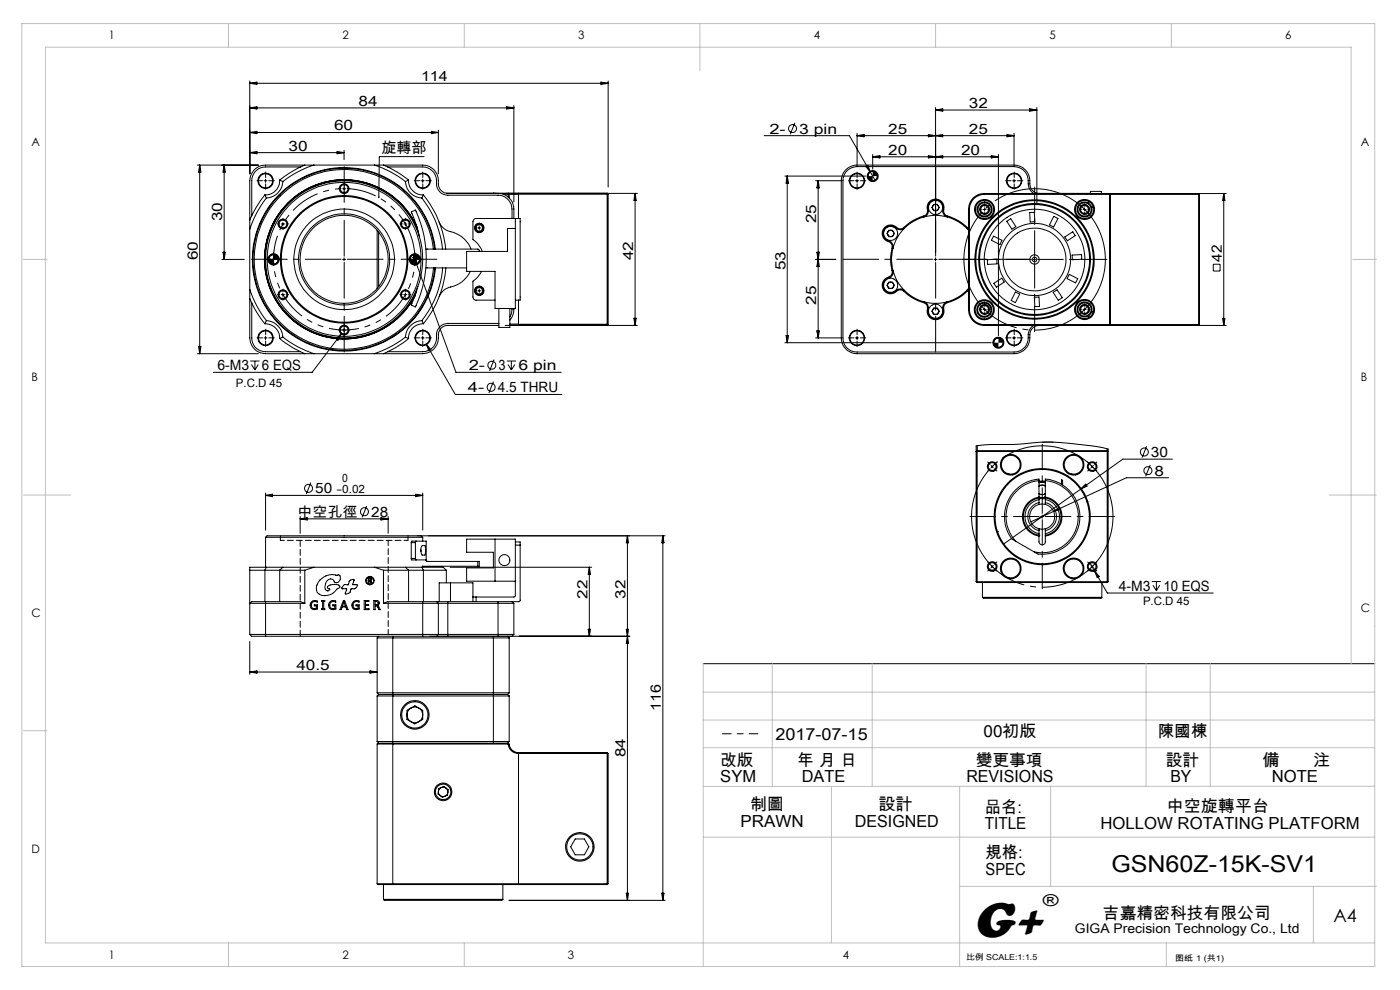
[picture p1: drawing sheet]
<svg xmlns="http://www.w3.org/2000/svg" width="297mm" height="210mm" viewBox="0 0 297 210" stroke-linecap="round" stroke-linejoin="round" font-family="sans-serif">
<g fill="none" stroke="#000" stroke-width=".21">
<path d="M53 17.2v19.7M53 17.7l1.5-.3v.5zM53 17.7h76M127.5 17.4l1.5 .3-1.5 .2zM129 17.2v22.5M41.9 35h12.9M42.4 35l.2 1.5h-.5zM42.4 35v40M47.6 35v20M47.6 35l.2 1.5h-.5zM53 22.9l1.5-.3v.5zM53 28.1l1.5-.2v.5z"/>
<path d="M53 28.1h40M53 22.9h56M53 32.4h20M53 32.4l1.5-.3v.5zM56 38.3h.7M56.3 38v.7M59.3 38.2a3 3 0 0 1-3.1 3.1M59.3 38.2l.7 .3M60 38.5a3.7 3.7 0 0 1-3.5 3.5M63.8 35.4h-7.5a2.93 2.93 0 0 0-2.9 2.9v7.5M64.7 35a22.5 22.5 0 0 0-5.4 3.2M66.6 35a20.7 20.7 0 0 0-6.6 3.5"/>
<path d="M71.5 32.1l1.5 .3-1.5 .2zM73 39.7v.6M73 31.9v2M79.4 35a20.7 20.7 0 0 1 6.6 3.5M81.4 35a22.5 22.5 0 0 1 5.3 3.2M82.2 35.4h7.5a3 3 0 0 1 2.9 3.6 2.41 2.41 0 0 0 2.4 2.4h10.7a2.99 2.99 0 0 1 2.9 2.9v2M86 38.5a3.6 3.6 0 0 0 3.5 3.5M86.7 38.2a3 3 0 0 0 3.1 3.1M86.7 38.2l-.7 .3M89.3 38.3h.7M89.7 38v.7M90 33.2h-9.5l-.1 8.6"/>
<path d="M91.5 27.9l1.5 .2-1.5 .3zM93 27.6v9.3M107.5 22.6l1.5 .3-1.5 .2zM109 22.4v20.5M162.1 28.8h18.1l4.4 7.7M166.5 37.4h17.2M167 37.4v35.3M167 37.4l.3 1.5h-.5zM168.6 26.1l-1 2.4M173 38.3h5.5M173.6 38.3v33.4M173.6 38.3l.2 1.6h-.5z"/>
<path d="M178.5 38.3v33.4M181.5 38.3h.6M181.8 38v.7M181.8 35a3.4 3.4 0 0 0-3.3 3.3M181.8 35h33.3M181.8 28.3v6.7M181.8 28.8h33.3M181.8 28.8l1.5-.3v.5zM183.7 35.3l.4-.2 .5 1.4zM184.6 36.5l1 1.7M185.1 32.8v3.1M185.1 33.3h26.7"/>
<path d="M185.1 33.3l1.6-.3v.5zM185.1 36.4h-.1a1.05 1.05 0 0 0-.8 1M186.1 37.4v.1a.97 .97 0 0 1-1 .8M197 28.5l3 .5v-.5l-3 .5zM197 33v.5l3-.5v.5zM198.5 22.8v30.7M198.5 23.3l1.5-.2v.5zM198.5 23.3h21.5M210.3 33l1.5 .3-1.5 .2zM211.8 32.8v38.4M213.6 28.5l1.5 .3-1.5 .2zM214.8 38.3h.7"/>
<path d="M215.1 38v.7M215.1 35a3.4 3.4 0 0 1 3.4 4 2.05 2.05 0 0 0 2 2l11 .1M215.1 28.3v6.7M218.4 23.1l1.6 .2-1.6 .3zM220 22.8v20.6M47.1 55h4.7M47.3 53.5h.5l-.2 1.5zM56.2 41.3a22.9 22.9 0 0 0-3.2 5.4M56.2 41.3l.3 .7M56.5 42a21.8 21.8 0 0 0-3.5 6.6M57.7 55h.6M58 54.7v.6"/>
<path d="M58 54h-.1a.91 .91 0 0 0-.9 1M59 55a1.02 1.02 0 0 1-1 1M59.7 47.5h.7M60 47.2v.7M72.7 55h.6M72.7 40h.6M73 54.7v.6M80 48.9v12.3M80.3 49.2v11.6M85.7 47.5h.6M86 47.2v.7M87.6 54.6l.5-.1 .2 1.4z"/>
<path d="M87.7 55h.6M87.7 54.1l.6 1.8M87.7 54.1l.7 1.3-.5 .2zM88 54.7v.6M88 54a1.02 1.02 0 0 0-1 1M88.3 55.9l8.4 23.1h22.4M88.4 48.1a16.9 16.9 0 0 0-24.1-7.6 16.9 16.9 0 0 0-4.6 24.9 16.9 16.9 0 0 0 25.2 1.5M88.5 48.3a16.9 16.9 0 0 0-24.1-7.8 16.9 16.9 0 0 0-4.7 24.9 16.9 16.9 0 0 0 25.2 1.5M88.7 49a16.8 16.8 0 0 0-25.5-7.6 16.8 16.8 0 0 0-.8 26.7 16.8 16.8 0 0 0 25.9-6.2M89 50.2a18.1 18.1 0 0 0-1.8-5.2l.9-.5a24.1 24.1 0 0 1 0 20.6l-.9-.4 1.5-4M89 55l-.1 .4a.88 .88 0 0 1-.9 .6M89.5 42a20.7 20.7 0 0 1 4.4 10.8"/>
<path d="M89.8 41.3a22 22 0 0 1 4.7 11.5M89.8 41.3l-.3 .7M90.3 56.8h8.7M90.3 52.8h11.2l.2 .5M91.9 52.8a19.1 19.1 0 0 0-29.2-13.9 19.1 19.1 0 0 0 .3 32.4 19.1 19.1 0 0 0 29-14.5M92.2 52.8a19.3 19.3 0 0 0-29.6-14.1 19.3 19.3 0 0 0 .3 32.8 19.3 19.3 0 0 0 29.4-14.7M92.4 52.8a19.5 19.5 0 0 0-29.8-14.2 19.5 19.5 0 0 0 .3 33 19.5 19.5 0 0 0 29.5-14.8M93.2 47.1a3.6 3.6 0 0 0 3 2.2 5.9 5.9 0 0 1 3.7 3.5M93.9 56.8a20.4 20.4 0 0 1-4.4 11.2M94.6 56.8a21.5 21.5 0 0 1-4.8 11.9M94.7 41h40.5M95 41a2.16 2.16 0 0 1-2-2.7 3.3 3.3 0 0 0-3.3-3.3h-33.4a3.3 3.3 0 0 0-3.3 3.3v33.4a3.4 3.4 0 0 0 3.3 3.3h33.4a3.4 3.4 0 0 0 3.3-4 1.99 1.99 0 0 1 2-2h10.8"/>
<path d="M99.8 57.6a6 6 0 0 1-4.6 3.4l-1.1 .6-.9 1.3M101.4 48.4h.6M101.7 48v.7M102.1 57.6v.1a5.2 5.2 0 0 1-1.8 1.9v3.4a.66 .66 0 0 0 .7 .7h4M104.7 41h.4M105.7 41a3.4 3.4 0 0 1 3.3 3.3v2M106.8 41.2h1.2M107.8 41h2.2v5.3M107.8 41v.8M107.8 41l.2 .2M108 41.2v.8M109 46.3h.3"/>
<path d="M109 46.3h-8a.73 .73 0 0 0-.7 .7v3.8a5 5 0 0 1 2 2.5M109.3 46.3v19.1h-4.3v-7.8h-6v-4.3h8.7v-4.8h1.6M109.3 46.3h1v17.4h-1M129 41.2h-21M129 41.2v27.6M129 41.2l-.2-.2v28M134.7 41v28M134.7 41l.3 1.5h-.5zM173 55h4.3M173.3 53.5h.5l-.2 1.5zM173.6 55l.2 1.5h-.5zM188.6 59.9h.7l.4 .6-.4 .7h-.7l-.4-.7z"/>
<path d="M188.6 48.9h.7l.4 .6-.4 .7h-.7l-.4-.7zM189.4 57.4a1.44 1.44 0 0 1-1.2 1.7 1.62 1.62 0 0 0-.4 2.5 1.62 1.62 0 0 0 2.5-.1l.9-.2 .7 .4M189.4 52.7a8.8 8.8 0 0 0 0 4.7M189.4 57.4a9.4 9.4 0 0 0 2.5 4.3M191.9 48.4a1.44 1.44 0 0 1-2.1-.3 1.61 1.61 0 0 0-2.4 .9 1.61 1.61 0 0 0 1.3 2.1l.6 .6 .1 1M191.9 48.4a9.9 9.9 0 0 0-2.5 4.3M196 46a10.1 10.1 0 0 0-4.1 2.4M196 46a1.48 1.48 0 0 0 .9-1.9 1.61 1.61 0 0 1 1.9-1.6 1.61 1.61 0 0 1 1.2 2.2l.3 .9 .7 .4M196 46a9.1 9.1 0 0 1 5 0M198.1 43.3h.8l.3 .7-.3 .7h-.8l-.4-.7zM198.2 55h.6M198.5 54.7v.6"/>
<path d="M201 46a10.1 10.1 0 0 1 4 2.4M205 48.4l.5 .3M205 48.4l.5 .5M205.5 48.4a12.1 12.1 0 0 0-4.9-2.8l-.4-.5a2.74 2.74 0 0 0-.8-2.6 1.85 1.85 0 0 0-2.1 .2 1.85 1.85 0 0 0-.6 2 1.25 1.25 0 0 1-1.3 1.3 11.8 11.8 0 0 0-4 2.5h-.8a1.88 1.88 0 0 0-2.5-.6 1.88 1.88 0 0 0-.8 2.4 2.69 2.69 0 0 0 1.5 1.2l.4 .5 .1 .4a11.8 11.8 0 0 0 0 5.4l-.3 .6a2.76 2.76 0 0 0-1.9 2.1 1.8 1.8 0 0 0 1.2 1.7 1.8 1.8 0 0 0 2.1-.5 1.4 1.4 0 0 1 1.8 .5 11.6 11.6 0 0 0 4.1 2.2l.4 .5a2.74 2.74 0 0 0 .9 2.7 1.85 1.85 0 0 0 2-.2 1.85 1.85 0 0 0 .6-2 1.29 1.29 0 0 1 1.4-1.4 10 10 0 0 0 3.9-2.4M207.9 44.7a1 1 0 0 1 .9-1.3 1 1 0 0 1 1.1 1.1 1 1 0 0 1-1.3 .9M208.5 44.4h.7M208.9 44.1v.7M209.4 55.1l2.1-.1v1l-2 .1zM210.8 50.1l1.7 .9-.4 .9-1.8-.9zM213.6 46.9l.8-.5 1.1 1.7-.8 .5zM218.4 45.1l1-.1 .1 2-1 .1zM219.1 55h.7"/>
<path d="M219.3 41.1l-.1-.2a2.66 2.66 0 0 1-1.1-2.6 2.98 2.98 0 0 0-3-3h-33.3a2.99 2.99 0 0 0-3 3v33.4a2.92 2.92 0 0 0 3 3h33.3a3 3 0 0 0 3-3.7l.4-1.3 .8-.7M219.5 54.7v.7M223.6 45.9l.8 .4-.9 1.8-.9-.4zM225.9 50.3l1.7-1.1 .5 .8-1.7 1.1zM226.8 58.2l1.8 .9-.4 .9-1.8-.9zM227.4 54.1l2-.1 .1 1-2 .1zM229.1 44.7a.99 .99 0 0 1 .9-1.3 .99 .99 0 0 1 1.1 1.1 .99 .99 0 0 1-1.3 .9M229.8 44.4h.6M230.1 44.1v.7M230.9 43.1a1.6 1.6 0 0 0-2.4 .9 1.6 1.6 0 0 0 1.6 2 1.6 1.6 0 0 0 1.5-2.1M230.9 43.1l.7 .8M231 42.7l-.1 .4"/>
<path d="M231.3 41v-.4h2.3v.5M231.6 43.9h.4M235.5 41.1v27.9M254.5 41.2h-45.7a3.1 3.1 0 0 0-3.1 3.2v21.3a3.1 3.1 0 0 0 3.1 3.2h45.7M254.5 41.2l-.2-.1v27.9l.2-.1M254.5 41.2v27.7M257.4 56h1.4v1.5h-1.4zM259.6 41.1v27.9M259.6 41.1l.3 1.4h-.5zM260.1 41.1h-51.3a3.3 3.3 0 0 0-3.3 3.3v21.3a3.3 3.3 0 0 0 3.3 3.3h51.3M41.9 75h12.9M42.1 73.5h.5l-.2 1.5z"/>
<path d="M53 61.4a21.8 21.8 0 0 0 3.5 6.6M53 63.4a21.1 21.1 0 0 0 3.2 5.3M53.1 76.6h1.9M53.3 77.3l.8 1.2M53.4 64.2v7.5a2.87 2.87 0 0 0 2.9 2.9h7.5M54.1 76.6v1.9M54.8 77.3l-.7 1.2M56 71.7h.7M56.2 68.7a3 3 0 0 1 3.1 3.1M56.3 71.4v.6M56.5 68a3.8 3.8 0 0 1 3.5 3.5M56.5 68l-.3 .7"/>
<path d="M59.3 71.8a21.1 21.1 0 0 0 5.4 3.2M59.7 62.5h.7M60 62.2v.7M60 71.5a21.8 21.8 0 0 0 6.6 3.5M60 71.5l-.7 .3M71.3 71.9l1.1-1.1-.7 1.4zM72.4 70.8l-6.2 8.2h-20.9M72.7 70h.6M73 69.7v.6M85.7 62.5h.6M86 62.2v.7M86 71.5a21.8 21.8 0 0 1-6.6 3.5"/>
<path d="M86 71.5l.7 .3M86.7 71.8a21.1 21.1 0 0 1-5.3 3.2M88.1 62.8l-1.7 2.5-1.5 1.6M88.1 62.6l-.4 .8a15.7 15.7 0 0 1-2.8 3.5M89.3 71.7h.7M89.5 68a3.7 3.7 0 0 0-3.5 3.5M89.5 68l.3 .7M89.7 71.4v.6M89.8 68.7a3 3 0 0 0-3.1 3.1M90.4 73l6.2 10.7h22.6M90.4 73l1 1.1-.5 .3zM101.4 61.7h.6"/>
<path d="M101.7 61.3v.7M104.8 76.3l-.9 2.4M105.8 68.6h-10.8a2.51 2.51 0 0 0-2.4 3.1 2.87 2.87 0 0 1-2.9 2.9h-7.5M105.8 65.4v4.1h2.4v-4.1M107.2 69h28M107.5 76.6h2M107.8 77.3l.7 1.2M108.2 69h1.8M108.2 68.7h1.8M108.5 76.6v1.9M108.6 65.4l-.2 1.3-.2 .5M109 65.4l-.2 1.3-.6 1.2"/>
<path d="M109.2 77.3l-.7 1.2M110 63.7v5.3M110 68.8h19M110 69h18.8M129 68.8l-.2 .2M134.5 67.5h.5l-.3 1.5zM166.5 72.7h43.8M166.8 71.2h.5l-.3 1.5zM173 71.7h5.5M173.3 70.2h.5l-.2 1.5zM181.5 71.7h.6M181.8 71.4v.6"/>
<path d="M191.9 61.7a9.6 9.6 0 0 0 4.1 2.3M196 64a1.44 1.44 0 0 1 .9 2 1.62 1.62 0 0 0 1.9 1.6 1.62 1.62 0 0 0 1.2-2.2l.3-1 .7-.4M196 64a10 10 0 0 0 5 0M198.1 65.4h.8l.3 .6-.3 .7h-.8l-.4-.7zM205 61.7a9.6 9.6 0 0 1-4 2.3M205.5 61.4l-.5 .3M205.5 61.2l-.5 .5M207.9 65.9a1.01 1.01 0 0 1 .9-1.3 1.01 1.01 0 0 1 1.1 1.2 1.01 1.01 0 0 1-1.3 .8M208.5 65.6h.7M208.9 65.3v.7M210.8 60.1l1.7-1.1 .5 .8-1.6 1.1zM211.8 71.7h-.1a.97 .97 0 0 0-.9 1"/>
<path d="M212.8 72.7a1.02 1.02 0 0 1-1 1M214.8 71.7h.7M215.1 71.4v.6M215.4 61.9l.9 .5-.9 1.8-.9-.5zM219.4 63.1l1-.1 .1 2h-1zM220.2 69a2.16 2.16 0 0 0-1.7 2.7 3.4 3.4 0 0 1-3.4 3.3h-33.3a3.4 3.4 0 0 1-3.3-3.3M223.4 62l.9-.5 1.1 1.6-.9 .6zM229.1 65.9a1 1 0 0 1 .9-1.2 1 1 0 0 1 1.1 1.1 1 1 0 0 1-1.3 .8M229.8 65.6h.6M230.1 65.3v.7M230.9 67l.1 .3M231.6 66.1a1.6 1.6 0 0 0-1.5-2 1.6 1.6 0 0 0-1.6 2 1.6 1.6 0 0 0 2.4 .9"/>
<path d="M231.6 66.1l-.7 .9M231.6 66.1h.4M259.4 67.5h.5l-.3 1.5zM104.7 81l-1 2.4M207.1 95.8v-1.2l.2-.1 2.6-.2h5.3l6.3-.5 6.1 .3 4.8 .6 2.4 .5a.37 .37 0 0 1 .3 .2 .37 .37 0 0 1 0 .4M207.1 95.8h28M207.1 95.8v27.6M207.3 95.6v28M207.3 95.6h27.6M207.3 95.6l-.2 .2M207.3 94.5v1.1M210.3 98.7l.2 .3"/>
<path d="M210.5 99l-.2 .2M210.5 99l.2 .2M210.7 98.7l-.2 .3M221.1 93.8h2.4M231.5 98.7l.5 .5M232 98.7l-.5 .5M234.8 95.2v.4M234.9 95.6v28M234.9 95.6l.2 .2M235.1 95.8v27.6M243.2 94.7l-.9 2.4M244 98.6l-1 2.5"/>
<path d="M248.7 97.4h-10.5l-25.3 18M56.3 104.6v7.9M56.3 105.1h33.4M56.3 105.1l1.5-.3v.6zM56.3 114l.4-.3h32.6l.4 .3M56.3 114h33.4M56.3 114v6.3M59.5 113.7v.9M63.7 109.6v3.5M63.7 110.1h18.6M63.7 110.1l1.5-.3v.5zM65.9 102.4l-.9 2.4"/>
<path d="M77.8 107.3l-1 2.4M80.8 109.8l1.5 .3-1.5 .2zM82.3 109.6v3.5M87.2 118.5l.1 .3h1M87.2 115.1h.9M87.2 118.5h.9M87.2 115.1v3.4M88.1 118.5l.2 .3M88.1 115.1v3.4M88.2 104.8l1.5 .3-1.5 .3zM88.3 114.8l-.2 .3M88.3 114.8h2.1v4"/>
<path d="M88.3 118.8h2M88.3 114.8h-1l-.1 .3M88.5 113.7h52.6M89.3 116.6v.4M89.5 115.8l.6-.1 .2 .7-.1 1.3h-.5a1.54 1.54 0 0 1-.2-1.9zM89.7 104.6v7.9M89.7 114v.8M90.3 118.8l.3 .3h10.8M90.3 118.8h.1M90.4 118.8l.2 .3h.2M101.4 119.1h.3v1h-.3M101.4 119.1v1"/>
<path d="M105 114.4v8.9M109.3 115h1v.6M109.3 115.6h1M110.3 115.6v11.8l-.2 .2h-1.5M133.1 113.7l.3 1.4h-.5zM133.1 113.7v77.3M140.6 113.7v77.3M140.6 113.7l.3 1.4h-.5zM210.3 119.9l.2 .3M210.7 119.9l-.2 .3M211.6 112.7h.1M215.5 114.8l3.9 2.2"/>
<path d="M220.4 113.7a4.1 4.1 0 0 1-3.5-4.6 4.1 4.1 0 0 1 4.6-3.6 4.1 4.1 0 0 1 3.8 4 4.1 4.1 0 0 1-3.5 4.2M220.4 102.4l.4-.1 1 .1-.8-.1zM220.4 104.7l.5 .2 .9-.2M220.4 103.2l.4-.3h.6l.4 .3M220.4 105.4l.6 .1 .8-.1M220.4 102.2l.8-.2 .6 .2M220.4 106a3.7 3.7 0 0 0-3 3.6 3.7 3.7 0 0 0 3 3.6M220.4 105.6a4 4 0 0 0-3.3 4 4 4 0 0 0 3.3 3.9M220.4 107a2.69 2.69 0 0 0-2 2.6 2.69 2.69 0 0 0 2 2.6M220.4 106.6a3.1 3.1 0 0 0-2.4 3 3.1 3.1 0 0 0 2.4 3M220.4 107h1.4M220.4 112.2h1.4"/>
<path d="M220.4 101.9v-.3a7.9 7.9 0 0 0-5.5 12.9l.6 .3M220.4 101.9a7.7 7.7 0 0 0-6.5 4.9 7.7 7.7 0 0 0 1.6 8M220.4 112.2v2.7a.67 .67 0 0 0 .7 .7 .67 .67 0 0 0 .7-.7v-2.7M220.4 105.6h.1M220.4 113.5h.1M220.4 104.8l.1 .1h1.2l.1-.1M220.4 103.1l.1-.2h1.2l.1 .2M220.4 101.9v5.1M220.8 109.6h.6M221.1 109.2v.7M221.8 106.6a3.1 3.1 0 0 1 2.3 3 3.1 3.1 0 0 1-2.3 3M221.8 106a3.7 3.7 0 0 1 3 3.6 3.7 3.7 0 0 1-3 3.6"/>
<path d="M221.8 105.6a4 4 0 0 1 3.3 4 4 4 0 0 1-3.3 3.9M221.8 107a2.69 2.69 0 0 1 1.9 2.6 2.69 2.69 0 0 1-1.9 2.6M221.8 101.9v-.2a6.7 6.7 0 0 1 4.9 2.2 7.9 7.9 0 0 1 1.6 9.2 7.9 7.9 0 0 1-8.4 4.3l-.5-.4M221.8 101.9a7.7 7.7 0 0 1 6.9 8.9 7.7 7.7 0 0 1-9.3 6.2M221.8 101.9v5.1M221.8 105.6l-.6 .2-.8-.1M223.5 108.5l-4.8 2.2M223.5 108.5l1.3-.9 .2 .4zM225.2 102.7v-1l.2 .2v1M230.3 102.7l.3 .4-1.4 .7zM230.6 106.4h.1M231.2 119.3l1 1.8"/>
<path d="M231.5 119.9l.5 .5M232 119.9l-.5 .5M247.9 101.3h-9l-15.4 7.2M53 136.1v6.9M53 134.6l.3 .4h3M53 134.6h40M53 121h3.2M56.2 121h3.1M56.2 121v6.6M56.3 127.6h7.5l.9 .4M56.3 127.6h-2.9l-.4 .4h11.7M56.3 127.6v7.4"/>
<path d="M56.3 135h33.4M56.5 120.3h3.5M56.5 120.3h-3.5v14.3M56.5 120.3l-.3 .7M59.3 121h5.4M59.3 121v6.6M60 120.3h6.6M60 120.3l-.7 .7M64.7 121v7M66.1 127.6l.7-.2 .5 .1v.2a.77 .77 0 0 0-1.3 .5 .77 .77 0 0 0 1.1 .8v-.5h-.4v-.2h.6v.9a.99 .99 0 0 1-1.3-.2 .99 .99 0 0 1 .1-1.4zM66.6 120.3h12.8M66.6 120.3l-1.9 .7"/>
<path d="M67.9 123a3.6 3.6 0 0 1 3.6-1l.3-.1a.86 .86 0 0 1 .3 1.2 .86 .86 0 0 1-1.1 .4 .9 .9 0 0 0-.9-.7 .9 .9 0 0 0-.9 .7 1.25 1.25 0 0 0 .2 1.8l.4-.1 .1-.3a.34 .34 0 0 1-.4-.1 .34 .34 0 0 1 .1-.5 2.17 2.17 0 0 1 2.5 .1l-.1 .3-.5 .2a2.9 2.9 0 0 1-4 1 2.07 2.07 0 0 1 .4-2.9zM68.3 127.4h.6v.2h-.2v1.5h.2v.2h-.6v-.2h.1v-1.5h-.1zM70.1 127.6l.6-.2 .5 .1v.2a.77 .77 0 0 0-1.2 .5 .77 .77 0 0 0 1 .8v-.5h-.4v-.2h.7v.9a.99 .99 0 0 1-1.4-.2 .99 .99 0 0 1 .2-1.4zM72.8 127.4h.3l.7 1.9h-.2l-.2-.5h-.8l-.2 .5h-.3zM73 127.6l.3 1h-.7zM73 127.6h.1M73.8 124a.83 .83 0 0 0-1.2 .9h1l-.4 1a.97 .97 0 0 0 1.1-.3l.1-.6M73.8 124l.2-.3a.82 .82 0 0 1 1.1-.8l-.3 1.1 1 .1a.98 .98 0 0 1-1.3 .8l-.1 .1M73.8 124h.1M74.4 125h.1M75 127.6l.6-.2 .6 .1v.2a.77 .77 0 0 0-1.3 .5 .77 .77 0 0 0 1.1 .8v-.5h-.5v-.2h.7v.9a.99 .99 0 0 1-1.4-.2 .99 .99 0 0 1 .2-1.4zM77.3 127.4h.9v.2h-.7v.6h.7v.2h-.7v.7h.8v.2h-1z"/>
<path d="M78.1 122.6l.7 .2v.2l-.2 .2 .3 .5h-.2l-.3-.4-.1 .4h-.2zM78.3 122.7l.3 .1 .1 .2-.4 .1zM79.3 127.4h.6a.52 .52 0 0 1 .6 .4 .52 .52 0 0 1-.4 .6l.6 .9h-.3l-.5-.8h-.3v.8h-.3zM79.4 120.3h6.6M79.4 120.3l2 .7M79.6 127.6h.3a.35 .35 0 0 1 .3 .3 .35 .35 0 0 1-.3 .4h-.3zM80 135.3h28M80 135.3v11.7M80.1 128.4h.1M80.3 135l-.3 .3M81.4 121h5.3M81.4 128h11.6"/>
<path d="M81.4 121v7M83.3 135v52.6M86 120.3h3.5M86 120.3l.7 .7M86.7 121h3.1M86.7 121v6.6M89.5 120.3h4.5l.7 .7M89.5 120.3l.3 .7M89.6 120.1h.1M89.7 127.6h-7.5l-.8 .4M89.7 127.6h2.9M89.7 135h3"/>
<path d="M89.7 120.1v.2M89.7 127.6v7.4M89.7 120.1h11.7M89.8 121h4.9M89.8 121v6.6M91.2 135h42.4M92.6 127.6h2.4M92.6 127.6l.4 .4M93 134.6h16M93 128h16M93 128v6.6M93 134.6l-.3 .4"/>
<path d="M94.7 121v2.6M95 127.6v7.4h-2.3M95 127.6h10.7M95.5 120.3h30M95.6 123.6h-2.4v4M95.6 123.6h4.7v4M95.6 123.6v4M100.3 126.6h.7M101 126.6v1M104.7 135v22.6M105.7 127.6v7.4h3l.3-.4M105.7 127.6h2.9"/>
<path d="M107.7 135l.3 .3M108 135.3v11.7M108.6 127.6l.4 .4M109 128v6.6M109.3 123.3h-10.3v-2.8h5.7v-3.4h-5.7v-2.7h10.3v12.1l-.2 .1h-8.1M124.8 133.5h.5l-.3 1.5zM125 120.3v14.7M125 120.3l.3 1.5h-.5zM132.9 133.5h.5l-.3 1.5zM133.1 135l.3 1.5h-.5zM207.1 123.4h28M207.1 123.4l.2 .2"/>
<path d="M207.3 123.6h27.6M208.4 126.7h25.4M208.4 126.7l.2 .2h25l.2-.2M208.4 123.6v3.1M210.1 120.9h.8M210.5 120.2l-.2 .2M210.5 120.2l.2 .2M231.3 120.9h.8M232.2 121.1l2.7 4.7h22.5M232.2 121.1l1 1.2-.4 .2zM233.8 123.6v3.1M235.1 123.4l-.2 .2"/>
<path d="M244.3 123.4h2M244.6 124.1l.7 1.2M245.3 123.4v1.9M246 124.1l-.7 1.2M53 142.5l1.5-.2v.5zM53 142.5h27M78.5 142.3l1.5 .2-1.5 .3zM80 157.8h27.8M80 157.3h28M80 147.6h28M80 147h28M80 147.6v9.7"/>
<path d="M80 157.8v29.7M80 157.3l.3 .3M80 147l.3 .3M80.3 147.3h27.4M80.3 147.3l-.3 .3M86.4 150.7l1.6-1 1.7 1v1.9l-1.7 1-1.7-1zM107.7 147.3l.3 .3M107.8 157.8a2.17 2.17 0 0 0 2.2 2M107.8 157.6h-27.6l-.2 .2M107.8 157.6v.2M107.8 157.8l.2 .1M107.8 157.6l.2 .3"/>
<path d="M108 157.9a1.93 1.93 0 0 0 2 1.7M108 147.6v9.7M108 157.3l-.3 .3M108 147l-.3 .3M110 159.8h.1M110 159.6v28M110 159.8h19M110 159.6h18.8M128.8 159.6v28M128.8 159.6l.2 .2M129 159.8v27.7M149.2 140.8h142.4"/>
<path d="M93.1 167.3l1.1-.5 .9 .7-.2 1.2-1.1 .4-.9-.7zM122 178h2l.9 1.6-.9 1.7h-2l-.9-1.7zM80 187.5h49M80 187.5l.2 .1h3.1M81.4 190.8l.1 .2h23.3a2.39 2.39 0 0 0 1.9-.2M81.4 190.8h25.3M81.4 187.6v3.2M83.3 187.6h45.5M106.7 187.6v3.2M108 191h33.1M129 187.5l-.2 .1M132.9 189.5h.5l-.3 1.5z"/>
<path d="M140.4 189.5h.5l-.3 1.5z"/>
<circle cx="56.3" cy="38.4" r="1.5"/>
<circle cx="56.4" cy="38.3" r="1.64"/>
<circle cx="89.7" cy="38.4" r="1.5"/>
<circle cx="89.7" cy="38.3" r="1.64"/>
<circle cx="168.1" cy="27.3" r=".85"/>
<circle cx="181.8" cy="38.4" r="1.5"/>
<circle cx="181.8" cy="38.4" r="1.65"/>
<circle cx="185.1" cy="37.4" r="1"/>
<circle cx="185.2" cy="37.4" r="1.18"/>
<circle cx="215.1" cy="38.3" r="1.64"/>
<circle cx="215.1" cy="38.4" r="1.5"/>
<circle cx="58" cy="55" r="1.2"/>
<circle cx="58" cy="55" r="1.01"/>
<circle cx="60" cy="47.5" r=".84"/>
<circle cx="60" cy="47.5" r="1.03"/>
<circle cx="73" cy="55" r="10.7"/>
<circle cx="73" cy="55" r="16.3"/>
<circle cx="73" cy="55" r="9.7"/>
<circle cx="73" cy="40" r="1.03"/>
<circle cx="73" cy="55" r="13.5"/>
<circle cx="73" cy="55" r="16.7"/>
<circle cx="73" cy="55" r="9.3"/>
<circle cx="73" cy="40" r=".83"/>
<circle cx="73" cy="55" r="13.3"/>
<circle cx="86" cy="47.5" r=".83"/>
<circle cx="86" cy="47.5" r="1.04"/>
<circle cx="88" cy="55" r="1"/>
<circle cx="88" cy="55" r="1.2"/>
<circle cx="101.7" cy="48.3" r=".88"/>
<circle cx="101.7" cy="48.4" r=".69"/>
<circle cx="101.7" cy="48.4" r="1.01"/>
<circle cx="188.9" cy="49.5" r="1.49"/>
<circle cx="188.9" cy="49.5" r=".66"/>
<circle cx="198.5" cy="44" r=".66"/>
<circle cx="198.5" cy="44" r="1.5"/>
<circle cx="208.9" cy="44.4" r="1.94"/>
<circle cx="208.9" cy="44.4" r="2.13"/>
<circle cx="208.9" cy="44.4" r="1.41"/>
<circle cx="208.9" cy="44.4" r="1.61"/>
<circle cx="208.9" cy="44.4" r=".82"/>
<circle cx="208.9" cy="44.4" r="1.04"/>
<circle cx="219.5" cy="55" r="6.7"/>
<circle cx="219.5" cy="55.1" r="12.7"/>
<circle cx="219.5" cy="55" r="12.5"/>
<circle cx="219.5" cy="55" r="1.01"/>
<circle cx="219.5" cy="55" r="7.7"/>
<circle cx="219.5" cy="55" r=".51"/>
<circle cx="219.5" cy="55.1" r="11.9"/>
<circle cx="219.5" cy="55" r="11.7"/>
<circle cx="219.5" cy="55" r="10.7"/>
<circle cx="230.1" cy="44.4" r=".82"/>
<circle cx="230.1" cy="44.4" r="1.04"/>
<circle cx="230.1" cy="44.4" r="1.93"/>
<circle cx="230.1" cy="44.4" r="2.12"/>
<circle cx="230.1" cy="44.4" r="1.4"/>
<circle cx="56.3" cy="71.7" r="1.49"/>
<circle cx="56.3" cy="71.7" r="1.63"/>
<circle cx="60" cy="62.5" r=".84"/>
<circle cx="60" cy="62.5" r="1.04"/>
<circle cx="73" cy="70" r=".84"/>
<circle cx="73" cy="70" r="1.03"/>
<circle cx="86" cy="62.5" r=".83"/>
<circle cx="86" cy="62.5" r="1.05"/>
<circle cx="89.7" cy="71.7" r="1.49"/>
<circle cx="89.7" cy="71.7" r="1.63"/>
<circle cx="101.7" cy="61.7" r=".88"/>
<circle cx="101.7" cy="61.7" r=".68"/>
<circle cx="101.7" cy="61.7" r="1"/>
<circle cx="104.4" cy="77.5" r=".85"/>
<circle cx="181.8" cy="71.7" r="1.5"/>
<circle cx="181.8" cy="71.7" r="1.65"/>
<circle cx="188.9" cy="60.5" r=".66"/>
<circle cx="188.9" cy="60.5" r="1.5"/>
<circle cx="198.5" cy="66" r="1.49"/>
<circle cx="198.5" cy="66" r=".67"/>
<circle cx="208.8" cy="65.7" r="1.93"/>
<circle cx="208.8" cy="65.7" r="1.61"/>
<circle cx="208.8" cy="65.7" r="1.4"/>
<circle cx="208.8" cy="65.7" r="2.12"/>
<circle cx="208.9" cy="65.7" r=".83"/>
<circle cx="208.9" cy="65.6" r="1.04"/>
<circle cx="211.8" cy="72.7" r="1.16"/>
<circle cx="211.8" cy="72.7" r="1"/>
<circle cx="215.1" cy="71.7" r="1.64"/>
<circle cx="215.1" cy="71.7" r="1.5"/>
<circle cx="230.1" cy="65.7" r=".83"/>
<circle cx="230.1" cy="65.6" r="1.04"/>
<circle cx="230.1" cy="65.7" r="2.13"/>
<circle cx="230.1" cy="65.6" r="1.4"/>
<circle cx="230.1" cy="65.7" r="1.93"/>
<circle cx="104.2" cy="82.1" r=".84"/>
<circle cx="210.5" cy="99" r="1.04"/>
<circle cx="210.5" cy="99" r=".82"/>
<circle cx="214.4" cy="98.6" r="2.2"/>
<circle cx="214.4" cy="98.6" r="2"/>
<circle cx="227.8" cy="98.6" r="2.2"/>
<circle cx="227.8" cy="98.6" r="2"/>
<circle cx="231.7" cy="99" r=".82"/>
<circle cx="231.7" cy="99" r="1.03"/>
<circle cx="242.7" cy="95.9" r=".85"/>
<circle cx="243.5" cy="99.8" r=".85"/>
<circle cx="65.4" cy="103.6" r=".84"/>
<circle cx="77.3" cy="108.6" r=".86"/>
<circle cx="107" cy="118.8" r="1.16"/>
<circle cx="221.1" cy="109.6" r="10"/>
<circle cx="221.1" cy="109.6" r="10.2"/>
<circle cx="78.5" cy="123.2" r=".8"/>
<circle cx="78.5" cy="123.1" r=".89"/>
<circle cx="210.5" cy="120.2" r="1.04"/>
<circle cx="210.5" cy="120.2" r=".83"/>
<circle cx="214.4" cy="120.6" r="2.21"/>
<circle cx="214.4" cy="120.6" r="2.01"/>
<circle cx="227.8" cy="120.6" r="2.21"/>
<circle cx="227.8" cy="120.6" r="2.01"/>
<circle cx="231.7" cy="120.2" r=".83"/>
<circle cx="231.7" cy="120.2" r="1.03"/>
<circle cx="88" cy="151.7" r="1.67"/>
<circle cx="88" cy="151.7" r="2.79"/>
<circle cx="88" cy="151.6" r="3"/>
<circle cx="94" cy="168" r="1.65"/>
<circle cx="94" cy="168" r="1"/>
<circle cx="94" cy="168" r="1.87"/>
<circle cx="123" cy="179.6" r="3"/>
<circle cx="123" cy="179.7" r="2.8"/>
</g>
<path d="M233.8 50.6a15 15 0 0 0-25-6.1 15 15 0 0 0 6.6 25 15 15 0 0 0 18.7-17.8l-.3-1.1M235.5 105.2a15 15 0 0 0-25.1-6.1 15 15 0 0 0 6.6 24.9 15 15 0 0 0 18.7-17.8l-.2-1" fill="none" stroke="#000" stroke-width=".21" stroke-dasharray="30.5 1.3 1.3 1.3" stroke-dashoffset="2.4" stroke-linecap="butt"/>
<path d="M87.4 50.6a15 15 0 0 0-25.1-6.1 15 15 0 0 0 6.6 24.9 15 15 0 0 0 18.7-17.7l-.2-1.1" fill="none" stroke="#000" stroke-width=".21" stroke-dasharray="6.3 1.3 1.3 1.3 1.3 1.3" stroke-dashoffset=".5" stroke-linecap="butt"/>
<path d="M72.4 55h-19M73 54.3v-19M73 55.7v19M73.7 55h19M197.8 55h-19M198.5 54.3v-19M198.5 55.7v19M199.2 55h19" fill="none" stroke="#000" stroke-width=".21" stroke-dasharray="30.5 1.3 1.3 1.3" stroke-dashoffset="22.9"/>
<g fill="none" stroke="#000" stroke-width=".21" stroke-dasharray="30.5 1.3 1.3 1.3">
<path d="M55.7 38.3h-1.2M56.4 37.7v-1.2M56.4 39v1.2M57 38.3h1.2M72.4 40h-.5M73 39.3v-.5M73.7 40h.5M89 38.3h-1.1M89.7 37.7v-1.2M89.7 39v1.2M90.4 38.3h1.1M181.2 38.3h-1.2"/>
<path d="M181.8 37.7v-1.2M181.8 39v1.2M182.5 38.3h1.2M214.5 38.3h-1.2M215.2 37.7v-1.2M215.2 39v1.2M215.8 38.3h1.2M57.4 55h-.8M57.4 55h-.7M58 54.3v-.7M58 55.7v.7M58 54.3v-.6"/>
<path d="M58 55.7v.6M58.7 55h.7M59.4 47.5h-.5M60 46.8v-.5M60 48.2v.5M60.7 47.5h.5M73 40.7v.5M85.3 47.5h-.5M86 46.8v-.5M86 48.2v.5M86.7 47.5h.5M87.4 55h-.8"/>
<path d="M88 54.3v-.7M88 55.7v.7M88.7 55h.7M101 48.3h-.3M101.7 47.7v-.4M101.7 49v.3M102.4 48.3h.3M208.2 44.4h-.5M208.9 43.8v-.5M208.9 45.1v.5M209.6 44.4h.5M229.4 44.4h-.5"/>
<path d="M230.1 43.8v-.5M230.1 45.1v.5M230.8 44.4h.5M55.7 71.7h-1.2M56.4 71v-1.2M56.4 72.3v1.2M57 71.7h1.2M59.4 62.5h-.5M60 61.8v-.5M60 63.2v.5M60.7 62.5h.5M72.4 70h-.5"/>
<path d="M73 69.3v-.5M73 70.7v.5M73.7 70h.5M85.3 62.5h-.5M86 61.8v-.5M86 63.2v.5M86.7 62.5h.5M89 71.7h-1.1M89.7 71v-1.2M89.7 72.3v1.2M90.4 71.7h1.1M101 61.7h-.3"/>
<path d="M101.7 61v-.4M101.7 62.3v.4M102.4 61.7h.3M181.2 71.7h-1.2M181.8 71v-1.2M181.8 72.3v1.2M182.5 71.7h1.2M208.2 65.6h-.5M208.9 65v-.5M208.9 66.3v.5M209.6 65.6h.5M214.5 71.7h-1.2"/>
<path d="M215.2 71v-1.2M215.2 72.3v1.2M215.8 71.7h1.2M229.4 65.6h-.5M230.1 65v-.5M230.1 66.3v.5M230.8 65.6h.5M210 98.5l-.5-.5M210 99.4l-.5 .5M211 99.4l.5 .5M211 98.5l.5-.5M231.2 98.5l-.4-.5"/>
<path d="M231.2 99.4l-.4 .5M232.2 99.4l.5 .5M232.2 98.5l.5-.5M86.6 113.6v1M210 119.7l-.5-.5M211 119.7l.5-.5M231.2 119.7l-.4-.5M232.2 119.7l.5-.5M210 120.6l-.5 .5M211 120.6l.5 .5M231.2 120.6l-.4 .5M232.2 120.6l.5 .5"/>
</g>
<path d="M218.8 55h-14.6M219.5 54.4v-14.7M219.5 55.7v14.7M220.2 55h14.6M220.4 109.6h-14.6M221.1 108.9v-14.7M221.1 110.2v14.7M221.8 109.6h14.6" fill="none" stroke="#000" stroke-width=".21" stroke-dasharray="30.5 1.3 1.3 1.3" stroke-dashoffset="25.1"/>
<path d="M153.3 155.6h7.5" fill="none" stroke="#000" stroke-width=".21" stroke-dasharray="30.5 1.3 1.3 1.3" stroke-dashoffset="28.6"/>
<path d="M59.5 114.6h27.1" fill="none" stroke="#000" stroke-width=".21" stroke-dasharray="1.3 .6" stroke-dashoffset=".4"/>
<path d="M63.7 114.6v20.4" fill="none" stroke="#000" stroke-width=".21" stroke-dasharray="1.3 .6"/>
<path d="M82.4 114.6v20" fill="none" stroke="#000" stroke-width=".21" stroke-dasharray="1.3 .6" stroke-dashoffset=".2"/>
<g fill="none" stroke="#c0c0c0" stroke-width=".21">
<path d="M4.6 5h287v200h-287zM48.5 5v5M98.5 5v5M148.5 5v10M198.5 5v5M248.5 5v5M5 55h5M287 55h5M5 105h10M282 105h10M5 155h5M149.2 152.7h142.4"/>
<path d="M149.2 146.8h142.4M149.2 140.8v64.2M149.2 158.6h142.4M163.8 140.8v26M185 140.8v26M243.1 140.8v26M256.8 140.8v26M286.6 140.8v-130.8h-277v190h282M149.2 177.6h142.4M176.4 166.8v33.2M203.6 166.8v38.2M222.9 166.8v21.2"/>
<path d="M291.6 166.8h-142.4M203.6 188h88.4M278.6 188v12M48.5 200v5M98.5 200v5M247.4 200v5"/>
</g>
<g fill="#000">
<path d="M80.3 41.7l.2 .1-.1 .2v-.2v.2l-.2-.1z"/>
<path d="M87 55v.2a.97 .97 0 0 0 1 .8v-1zM88 54v1h1a1.02 1.02 0 0 0-1-1zM57 55a.95 .95 0 0 0 1 1v-1zM58 54v1h1a1.02 1.02 0 0 0-1-1z"/>
<path d="M210.8 72.7a1.02 1.02 0 0 0 1 1v-1zM211.8 71.7v1h1a1.02 1.02 0 0 0-1-1zM184.1 37.4v.1a.97 .97 0 0 0 1 .8v-.9zM185.1 36.4v1h1v-.3a.96 .96 0 0 0-1-.7z"/>
</g>
<text font-size="11" x="206.4" y="198.7">G+</text>
<text font-size="4.9" x="235.8" y="185">GSN60Z-15K-SV1</text>
<text font-size="3.9" x="282.9" y="195.5">A4</text>
<g font-size="3.5">
<text x="164.5" y="157">2017-07-15</text>
<text x="208.7" y="156.4">00初版</text>
<text x="245.6" y="156.4">陳國棟</text>
<text x="152.8" y="162.4">改版</text>
<text x="152.8" y="165.9">SYM</text>
<text x="169.1" y="162.4">年 月 日</text>
<text x="170.1" y="165.9">DATE</text>
<text x="205" y="165.9">REVISIONS</text>
<text x="207" y="162.4">變更事項</text>
<text x="247.4" y="162.4">設計</text>
<text x="248.3" y="165.9">BY</text>
<text x="267.8" y="162.4">備</text>
<text x="269.8" y="165.9">NOTE</text>
<text x="278.6" y="162.4">注</text>
<text x="159.1" y="171.9">制圖</text>
<text x="186.4" y="171.9">設計</text>
<text x="208.9" y="172.4">品名:</text>
<text x="247.5" y="172.2">中空旋轉平台</text>
<text x="157.1" y="175.4">PRAWN</text>
<text x="181.3" y="175.4">DESIGNED</text>
<text x="208.9" y="175.9">TITLE</text>
<text x="233.5" y="175.8">HOLLOW ROTATING PLATFORM</text>
<text x="209.1" y="182.1">規格:</text>
<text x="209.1" y="185.6">SPEC</text>
<text x="221.2" y="192.2">®</text>
<text x="234" y="194.8">吉嘉精密科技有限公司</text>
</g>
<text font-size="3.2" x="80.9" y="32.4">旋轉部</text>
<g font-size="3">
<text x="89.3" y="17.2">114</text>
<text x="76.1" y="22.4">84</text>
<text x="205.5" y="22.9">32</text>
<text x="70.9" y="27.7">60</text>
<text x="163.2" y="28.3">2-</text>
<text x="169.5" y="28.3">3 pin</text>
<text x="188.4" y="28.3">25</text>
<text x="205.5" y="28.3">25</text>
<text x="61.2" y="31.9">30</text>
<text x="188.4" y="32.8">20</text>
<text x="203.9" y="32.8">20</text>
<text x="47.1" y="46.9" transform="rotate(-90 47.1 46.9)">30</text>
<text x="173.1" y="47.4" transform="rotate(-90 173.1 47.4)">25</text>
<text x="42" y="55.2" transform="rotate(-90 42 55.2)">60</text>
<text x="134.3" y="55.2" transform="rotate(-90 134.3 55.2)">42</text>
<text x="166.6" y="57.4" transform="rotate(-90 166.6 57.4)">53</text>
<text x="259.2" y="55.5" transform="rotate(-90 259.2 55.5)">42</text>
<text x="173.1" y="64.6" transform="rotate(-90 173.1 64.6)">25</text>
<text x="46.1" y="78.5">6-M3</text>
<text x="55.6" y="78.5">6 EQS</text>
<text x="99.3" y="83.2">4-</text>
<text x="99.4" y="78.5">2-</text>
<text x="105.6" y="83.2">4.5 THRU</text>
<text x="105.8" y="78.5">3</text>
<text x="110" y="78.5">6 pin</text>
<text x="244.2" y="97">30</text>
<text x="244.9" y="100.9">8</text>
<text x="66.9" y="104.7">50</text>
<text x="63.1" y="109.6">中空孔徑</text>
<text x="78.7" y="109.6">28</text>
<text x="237.4" y="125.3">4-M3</text>
<text x="246.8" y="125.3">10 EQS</text>
<text x="124.6" y="127.1" transform="rotate(-90 124.6 127.1)">22</text>
<text x="132.7" y="127.1" transform="rotate(-90 132.7 127.1)">32</text>
<text x="62.9" y="142.1">40.5</text>
<text x="140.2" y="150.7" transform="rotate(-90 140.2 150.7)">116</text>
<text x="132.7" y="160.6" transform="rotate(-90 132.7 160.6)">84</text>
</g>
<text font-size="2.8" x="228" y="197.8">GIGA Precision Technology Co., Ltd</text>
<g font-size="2.5">
<text x="23.1" y="8.4">1</text>
<text x="72.7" y="8.4">2</text>
<text x="122.7" y="8.4">3</text>
<text x="172.7" y="8.4">4</text>
<text x="222.7" y="8.4">5</text>
<text x="272.7" y="8.4">6</text>
<text x="6.7" y="30.9">A</text>
<text x="288.7" y="30.9">A</text>
<text x="6.7" y="80.9">B</text>
<text x="50.1" y="82.1">P.C.D 45</text>
<text x="288.7" y="80.9">B</text>
<text x="6.7" y="130.9">C</text>
<text x="242.5" y="128.4">P.C.D 45</text>
<text x="288.7" y="129.9">C</text>
<text x="6.7" y="180.9">D</text>
<text x="23.1" y="203.4">1</text>
<text x="72.7" y="203.4">2</text>
<text x="120.5" y="203.4">3</text>
<text x="178.8" y="203.4">4</text>
</g>
<g font-size="2.4">
<text x="71.4" y="104.7">-0.02</text>
<text x="72.6" y="102.2">0</text>
</g>
<g font-size="1.7">
<text x="204.9" y="203.7">比例 SCALE:1:1.5</text>
<text x="249.3" y="203.8">图纸 1 (共1)</text>
</g>
</svg>
